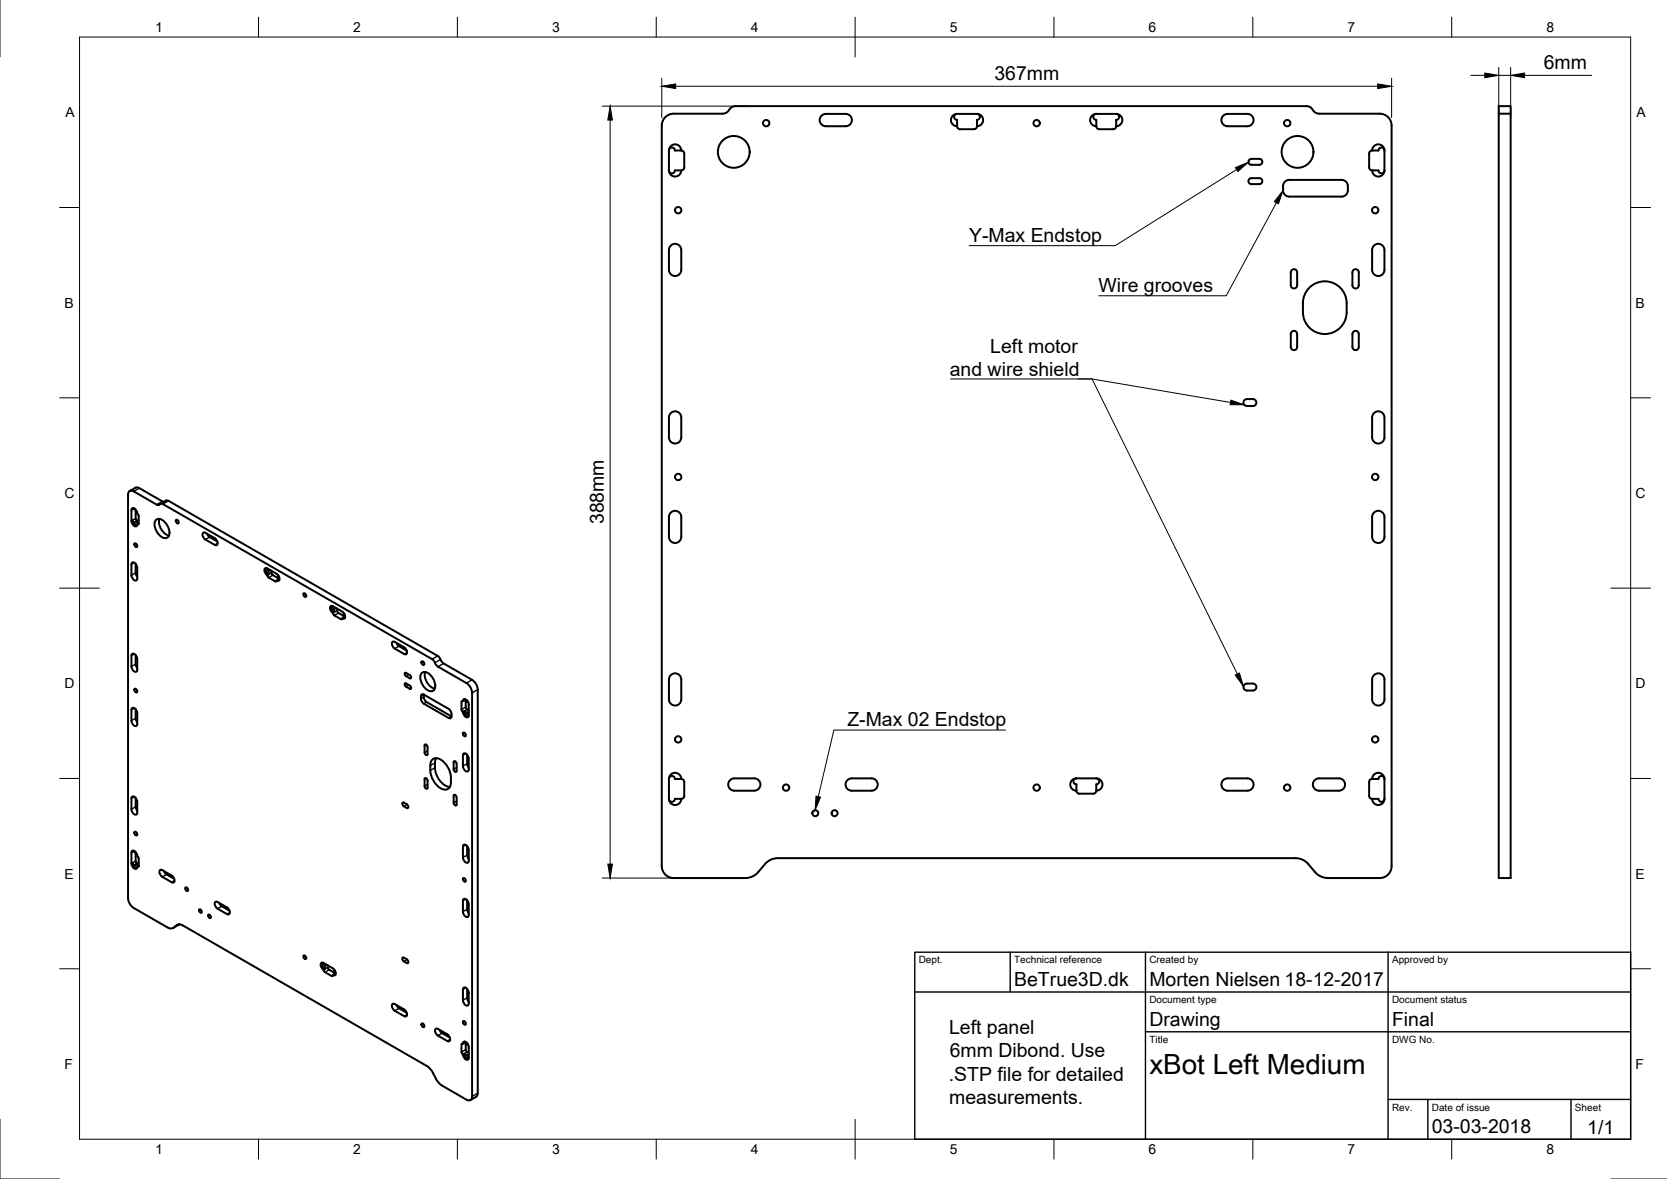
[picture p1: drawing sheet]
<svg xmlns="http://www.w3.org/2000/svg" width="420mm" height="297mm" viewBox="0 0 420 297" stroke-linecap="round" stroke-linejoin="round" font-family="sans-serif">
<!-- layer: Visible -->
<g fill="none" stroke="#000" stroke-width=".5">
<path d="M168.6 37.9v5M168.6 37.9a1.55 1.55 0 0 1 1.6-1.5 1.55 1.55 0 0 1 1.5 1.5M168.6 37.9a.75 .75 0 0 1 .8-.7 .75 .75 0 0 1 .7 .7h1.6M171.7 37.9a.75 .75 0 0 1 .8 .8v3.5a.75 .75 0 0 1-.8 .7M207.2 29l.9-.3h5.1a1.55 1.55 0 0 1 1.5 1.5 1.55 1.55 0 0 1-1.5 1.6h-5.1a1.55 1.55 0 0 1-1.4-1.1 1.55 1.55 0 0 1 .5-1.7zM241.2 28.7h5M241.2 28.7a1.55 1.55 0 0 0-1.5 1.5 1.55 1.55 0 0 0 1.5 1.6M241.2 28.7a.75 .75 0 0 0-.7 .7 .75 .75 0 0 0 .7 .8v1.6M241.2 31.8a.75 .75 0 0 0 .8 .8h3.5a.75 .75 0 0 0 .7-.8M246.2 28.7a1.55 1.55 0 0 1 1.6 1.5 1.55 1.55 0 0 1-1.6 1.6M246.2 28.7a.75 .75 0 0 1 .8 .7 .75 .75 0 0 1-.8 .8v1.6M276.3 28.7h5"/>
<path d="M276.3 28.7a1.55 1.55 0 0 0-1.5 1.5 1.55 1.55 0 0 0 1.5 1.6M276.3 28.7a.75 .75 0 0 0-.7 .7 .75 .75 0 0 0 .7 .8v1.6M276.3 31.8a.75 .75 0 0 0 .8 .8h3.5a.75 .75 0 0 0 .7-.8M281.3 28.7a1.55 1.55 0 0 1 1.6 1.5 1.55 1.55 0 0 1-1.6 1.6M281.3 28.7a.75 .75 0 0 1 .8 .7 .75 .75 0 0 1-.8 .8v1.6M308.5 29l.9-.3h5a1.55 1.55 0 0 1 1.6 1.5 1.55 1.55 0 0 1-1.6 1.6h-5a1.55 1.55 0 0 1-1.5-1.1 1.55 1.55 0 0 1 .6-1.7zM345.8 37.9a.75 .75 0 0 0-.7 .8v3.5a.75 .75 0 0 0 .7 .7M345.8 37.9a1.55 1.55 0 0 1 1.6-1.5 1.55 1.55 0 0 1 1.5 1.5M348.9 37.9a.75 .75 0 0 0-.7-.7 .75 .75 0 0 0-.8 .7h-1.6M348.9 37.9v5M377.7 26.7h3.1v194.5h-3.1zM377.7 28.6h3.1"/>
<path d="M168.6 42.9a.75 .75 0 0 0 .8 .8 .75 .75 0 0 0 .7-.8h1.6M168.6 42.9a1.55 1.55 0 0 0 1.6 1.6 1.55 1.55 0 0 0 1.5-1.6M314.9 40.2l.5-.2h2a.75 .75 0 0 1 .8 .8 .75 .75 0 0 1-.8 .7h-2a.75 .75 0 0 1-.7-.4 .75 .75 0 0 1 .2-.9zM314.9 45.1l.5-.2h2a.75 .75 0 0 1 .8 .7 .75 .75 0 0 1-.8 .8h-2a.75 .75 0 0 1-.7-.5 .75 .75 0 0 1 .2-.8zM324 45.6l.9-.3h13.3a1.55 1.55 0 0 1 1.5 1.6 2.08 2.08 0 0 1-1 2.6h-13.8a1.55 1.55 0 0 1-1.5-1.5 2.22 2.22 0 0 1 .6-2.4zM345.8 42.9a1.55 1.55 0 0 0 1.6 1.6 1.55 1.55 0 0 0 1.5-1.6M348.9 42.9a.75 .75 0 0 1-.7 .8 .75 .75 0 0 1-.8-.8h-1.6M169.2 61.7a1.55 1.55 0 0 1 1.7-.1 1.55 1.55 0 0 1 .8 1.4v5a1.55 1.55 0 0 1-1.5 1.5 1.55 1.55 0 0 1-1.6-1.5v-5l.1-.5zM325.6 68.1a.8 .8 0 0 1 .8-.2 .8 .8 0 0 1 .5 .7v3.3a.8 .8 0 0 1-.8 .8 .8 .8 0 0 1-.8-.8v-3.3zM330 72.5a5.5 5.5 0 0 1 6-1.2 5.5 5.5 0 0 1 3.4 5.1 7.7 7.7 0 0 1-1 5.5 5.5 5.5 0 0 1-6.2 2 5.5 5.5 0 0 1-3.8-5.3 7.7 7.7 0 0 1 1.1-5.5zM341.1 68.1a.8 .8 0 0 1 .9-.2 .8 .8 0 0 1 .5 .7v3.3a.8 .8 0 0 1-.8 .8 .8 .8 0 0 1-.8-.8v-3.3zM346.1 62.1a1.55 1.55 0 0 1 1.8-.6 1.55 1.55 0 0 1 1 1.5v5a1.55 1.55 0 0 1-1.5 1.5 1.55 1.55 0 0 1-1.6-1.5v-5z"/>
<path d="M325.6 83.6a.8 .8 0 0 1 .8-.2 .8 .8 0 0 1 .5 .8v3.2a.8 .8 0 0 1-.8 .8 .8 .8 0 0 1-.8-.8v-3.2zM341.1 83.6a.8 .8 0 0 1 .9-.2 .8 .8 0 0 1 .5 .8v3.2a.8 .8 0 0 1-.8 .8 .8 .8 0 0 1-.8-.8v-3.2zM169.2 103.9a1.55 1.55 0 0 1 1.7-.1 1.55 1.55 0 0 1 .8 1.4v5a1.55 1.55 0 0 1-1.5 1.5 1.55 1.55 0 0 1-1.6-1.5v-5l.1-.5zM313.7 100.8a2.96 2.96 0 0 1 2.4-.2 .88 .88 0 0 1 .5 1 .88 .88 0 0 1-.8 .7h-1.5a.88 .88 0 0 1-.8-.5 .88 .88 0 0 1 .2-1zM346.1 104.3a1.55 1.55 0 0 1 1.8-.6 1.55 1.55 0 0 1 1 1.5v5a1.55 1.55 0 0 1-1.5 1.5 1.55 1.55 0 0 1-1.6-1.5v-5zM32.7 123.7l1.4-.8h.7l6.5 3.5M33.6 128l-.1 .3 .2-.2h.1l.4 .6M33.9 136.9l.5 .2 .2 .7-.6-.2zM34.2 128.7v1.9l.3 .7M34.2 128.7l.3 .2M34.2 131.5l-.2 .2h-.2l-.3-.6 .3 .9 .7 .4M34.9 131.9l-.1 .2h-.2"/>
<path d="M34.9 131.9v-1.9a3.4 3.4 0 0 0-1.3-2l-.4 .2-.1 .3v2.8l.2 .7a.75 .75 0 0 0 1.2 .4l.1-.3M34.9 131.1l-.7 .4 .7 .4M34.9 131.9l-.3 .2M39.2 131.1a1.61 1.61 0 0 1 2.5 .6l.8 1.5a1.62 1.62 0 0 1-.7 2.4 3.5 3.5 0 0 1-2.6-4.5zM40.2 130.7a3.7 3.7 0 0 0 2.4 4.2M40.4 126.9l1.4-.8 .7 .1 67.8 39.1 1.5 1.9 7.2 4.1 1 1 .4 1.4v101.7l-.2 .8-1.6 1M44.4 131l.5 .2 .1 .6-.5-.1zM51.3 134.2h.5l2.3 1.4 .6 .5a.75 .75 0 0 1-.3 1.3l-2.6-1.5-.5-.5a.92 .92 0 0 1 0-1.2zM52.2 134.5l.4 .7 2.2 1.2M168.9 129.3a1.55 1.55 0 0 1 1.7-.5 1.55 1.55 0 0 1 1.1 1.4v5.1a1.55 1.55 0 0 1-1.5 1.5 1.55 1.55 0 0 1-1.6-1.5v-5.1zM346.1 129.3a1.55 1.55 0 0 1 1.8-.5 1.55 1.55 0 0 1 1 1.4v5.1a1.55 1.55 0 0 1-1.5 1.5 1.55 1.55 0 0 1-1.6-1.5v-5.1zM33.3 141.7a1.23 1.23 0 0 1 1.3 1.3v2.8l-.2 .4a1.23 1.23 0 0 1-1.3-1.3v-2.7z"/>
<path d="M34.2 142v2.6l.4 .7M67.1 143.1v.9l.6 .7M67.4 143.2l2.3 1.4 .5 .5a.75 .75 0 0 1-.2 1.3l-.3-.1M67.4 143.2h-.6a1.24 1.24 0 0 0 .6 1.7M67.4 144.9l.3 .6 1.7 1h.2l.1-.2M67.4 143.2l.3 .6M67.7 143.8v.9M67.7 144.7l-.3 .2M68.1 143.6l-.4 .2M68.4 143.8l.2 .9 1.5 1M70.1 146.1l-.4 .2M70.1 145.2h.2"/>
<path d="M70.1 146.1l.3 .1M70.2 145.1l-.1 .1v.9M76.5 149.5l.5 .2 .1 .6-.5-.1zM83.6 152.6v.9l.7 .7M83.9 152.7l2.4 1.4 .5 .5a.75 .75 0 0 1-.2 1.3l-.3-.1M83.9 152.7h-.5a1.24 1.24 0 0 0 .5 1.7M83.9 154.4l.4 .6 1.6 1h.2l.2-.2M83.9 152.7l.4 .7M84.3 153.4v.8M84.3 154.2l-.4 .2M84.6 153.1l-.3 .3M85 153.3l.1 1 1.5 .9"/>
<path d="M86.6 155.6l-.3 .2M86.6 154.7l.2 .1M86.6 155.6l.3 .1M86.8 154.6l-.2 .1v.9M33.3 178.4a1.23 1.23 0 0 1 1.3 1.3v2.7l-.2 .5a1.23 1.23 0 0 1-1.3-1.3v-2.8zM33.3 164.7a1.23 1.23 0 0 1 1.3 1.3v2.8l-.2 .4a1.23 1.23 0 0 1-1.3-1.3v-2.7zM33.9 173.6l.5 .1 .2 .7-.6-.1zM34.2 178.7v2.5l.4 .8M34.2 165v2.6l.4 .7M99.5 161.7h-.5a1.24 1.24 0 0 0 .5 1.7l2.4 1.4h.5a1.24 1.24 0 0 0-.5-1.7l-2.4-1.4M99.9 162l.5 .6 2.1 1.3M102 169.6l.3-.1 1 .6a.42 .42 0 0 1 .3 .4 .42 .42 0 0 1-.3 .4l-1.1-.7z"/>
<path d="M102 172.2h.3l1 .5a.42 .42 0 0 1 .3 .4 .42 .42 0 0 1-.3 .4l-1.1-.7zM103.6 170.7l-.3 .2M103.6 173.3l-.3 .2M106.2 169.7a1.61 1.61 0 0 1 2.4 .5l.9 1.5a1.62 1.62 0 0 1-.7 2.5 3.5 3.5 0 0 1-2.6-4.5zM106.3 166.7l.5 .1 .1 .7-.5-.2zM106.8 175a1.83 1.83 0 0 0 .7 1.9l6.3 3.6M106.8 175l6.5 3.8a1.9 1.9 0 0 1 .5 1.7M106.8 175l-.5-.1-.2 .5a1.83 1.83 0 0 0 .7 1.9l6.3 3.6h.5l.2-.4M107.2 169.3a3.7 3.7 0 0 0 2.4 4.2M116.7 176.6l-.3 .1-.1 .1v2l.4 .6M116.7 179.4l.2 .7a.75 .75 0 0 0 1.2 .4v-.3M116.7 176.6l.2-.4a1.23 1.23 0 0 1 1.2 1.3v2.7"/>
<path d="M117 176.4l.8 .5M117 179.2l.8 .4M117 176.4l-.3 .2M117 179.2l-.3 .2M117 179.2l.4 .9 .7 .4M117.1 176.1l-.1 .3M117.4 176.6v1.8l.7 .6M117.8 179.6l.3 .6M117.9 176.7l-.1 .2M117.9 176.8l-.1 .1M118.1 179.4l-.3 .2M168.9 170.3a1.55 1.55 0 0 1 1.7-.6 1.55 1.55 0 0 1 1.1 1.5v5a1.55 1.55 0 0 1-1.5 1.6 1.55 1.55 0 0 1-1.6-1.6v-5z"/>
<path d="M313.7 172.5a2.96 2.96 0 0 1 2.4-.2 .88 .88 0 0 1 .5 1 .88 .88 0 0 1-.8 .7h-1.5a.88 .88 0 0 1-.8-.6 .88 .88 0 0 1 .2-.9zM346.1 170.3a1.55 1.55 0 0 1 1.8-.6 1.55 1.55 0 0 1 1 1.5v5a1.55 1.55 0 0 1-1.5 1.6 1.55 1.55 0 0 1-1.6-1.6v-5zM107.1 187.6l.5 .2 .2 .4v1.8l-.2 .3-.4-.2-.2-.5zM107.1 196.1l.5 .1 .2 .5v1.8l-.2 .3-.4-.3-.2-.5zM109 191.3a2.33 2.33 0 0 1 3.1 .9 6.1 6.1 0 0 1 1.3 6.1 1.78 1.78 0 0 1-2.9-.1 6 6 0 0 1-1.8-6.5zM109.9 191a5.8 5.8 0 0 0 3.1 7.2l.4 .1M113.8 180.5h.1M114.4 191.8l.5 .2 .2 .5v1.7l-.2 .3-.4-.2-.2-.5zM116.7 184.6l.5 .2 .2 .7-.5-.2zM116.9 189.8a1.23 1.23 0 0 1 1.2 1.3v2.8l-.2 .4a1.23 1.23 0 0 1-1.2-1.3v-2.7zM117.7 190.2l.1 2.5 .3 .7M168.6 196.3v5"/>
<path d="M168.6 196.3a1.55 1.55 0 0 1 1.6-1.6 1.55 1.55 0 0 1 1.5 1.6M168.6 196.3a.75 .75 0 0 1 .8-.8 .75 .75 0 0 1 .7 .8h1.6M171.7 196.3a.75 .75 0 0 1 .8 .7v3.5a.75 .75 0 0 1-.8 .8M184.2 196.4l.9-.3h5a1.55 1.55 0 0 1 1.6 1.6 1.55 1.55 0 0 1-1.6 1.5h-5a1.55 1.55 0 0 1-1.5-1.1 1.55 1.55 0 0 1 .6-1.7zM213.7 196.4l1-.3h5a1.55 1.55 0 0 1 1.5 1.6 1.55 1.55 0 0 1-1.5 1.5h-5a1.55 1.55 0 0 1-1.5-1.1 1.55 1.55 0 0 1 .5-1.7zM271.3 196.1h5M271.3 196.1a1.55 1.55 0 0 0-1.6 1.6 1.55 1.55 0 0 0 1.6 1.5M271.3 196.1a.75 .75 0 0 0-.7 .8 .75 .75 0 0 0 .7 .7v1.6M271.3 199.2a.75 .75 0 0 0 .8 .8h3.5a.75 .75 0 0 0 .7-.8M276.3 196.1a1.55 1.55 0 0 1 1.6 1.6 1.55 1.55 0 0 1-1.6 1.5M276.3 196.1a.75 .75 0 0 1 .8 .8 .75 .75 0 0 1-.8 .7v1.6M308.5 196.4l.9-.3h5a1.55 1.55 0 0 1 1.6 1.6 1.55 1.55 0 0 1-1.6 1.5h-5a1.55 1.55 0 0 1-1.5-1.1 1.55 1.55 0 0 1 .6-1.7z"/>
<path d="M331.2 196.7l.8-.5 .5-.1h5a1.55 1.55 0 0 1 1.5 1.6 1.55 1.55 0 0 1-1.5 1.5h-5a1.55 1.55 0 0 1-1.4-.8 1.55 1.55 0 0 1 .1-1.7zM345.8 196.3a.75 .75 0 0 0-.7 .7v3.5a.75 .75 0 0 0 .7 .8M345.8 196.3a1.55 1.55 0 0 1 1.6-1.6 1.55 1.55 0 0 1 1.5 1.6M348.9 196.3a.75 .75 0 0 0-.7-.8 .75 .75 0 0 0-.8 .8h-1.6M348.9 196.3v5M33.1 201.2l.2-.5a1.23 1.23 0 0 1 1.3 1.3v2.7l-.2 .5a1.23 1.23 0 0 1-1.3-1.3v-2.7M33.6 214.3l-.1 .3 .2-.2h.1l.4 .6M33.9 209.6l.5 .2 .2 .6-.6-.1zM34.2 201v2.5l.4 .8M34.2 215v1.9l.3 .7M34.2 215l.3 .2M34.2 217.8l-.2 .2h-.2l-.3-.6 .3 .9 .7 .4"/>
<path d="M34.9 218.2l-.1 .2h-.2M34.9 218.2v-1.9a3.4 3.4 0 0 0-1.3-2l-.4 .2-.1 .3v2.8l.2 .7a.75 .75 0 0 0 1.2 .4l.1-.3M34.9 217.4l-.7 .4 .7 .4M34.9 218.2l-.3 .2M41.3 219.5l.5 .6 2.1 1.3M101.4 202.2h.4l.9 .6 .2 .7-.4 .1-.9-.6zM114.4 200.3l.5 .1 .2 .5v1.8l-.2 .3-.4-.2-.2-.5zM116.9 212.8a1.23 1.23 0 0 1 1.2 1.3v2.8l-.2 .4a1.23 1.23 0 0 1-1.2-1.3v-2.7zM117.7 213.2l.1 2.5 .3 .7M168.6 201.3a.75 .75 0 0 0 .8 .7 .75 .75 0 0 0 .7-.7h1.6M168.6 201.3a1.55 1.55 0 0 0 1.6 1.5 1.55 1.55 0 0 0 1.5-1.5M192.8 217.7l1.4-1.1 1.8-.4h130.5l1.8 .4a8 8 0 0 1 3.1 3.1l1 .8 1.7 .7h13.6a3 3 0 0 0 3-3v-186.5a3 3 0 0 0-3-3.1h-15.2l-1.1-.3-1-1.2-1.1-.4h-143.9l-1.1 .4-1.1 1.2-.7 .3h-12.7a3 3 0 0 0-3 3.1v186.5a3 3 0 0 0 3 3h18.1l1.8-.4a8 8 0 0 0 3.1-3.1"/>
<path d="M345.8 201.3a1.55 1.55 0 0 0 1.6 1.5 1.55 1.55 0 0 0 1.5-1.5M348.9 201.3a.75 .75 0 0 1-.7 .7 .75 .75 0 0 1-.8-.7h-1.6M43.3 222.3h.5a1.24 1.24 0 0 0-.5-1.7l-2.4-1.4h-.5a1.24 1.24 0 0 0 .5 1.7l2.4 1.4M45.2 232.9l-1.6 .9M45.2 232.9h.1M46.7 223.6l.5 .2 .2 .6-.5-.1zM50.2 229.2l.5 .1 .1 .6-.5-.1zM52.5 230.5l.5 .1 .1 .6-.5-.1zM54.3 227.2h.5l2.4 1.4 .5 .6a.75 .75 0 0 1-.2 1.2l-2.7-1.5-.5-.5a.92 .92 0 0 1 0-1.2zM55.2 227.5l.5 .7 2.2 1.3M116.7 221.3l.5 .1 .2 .7-.5-.2zM116.9 226.5a1.23 1.23 0 0 1 1.2 1.3v2.7l-.2 .5a1.23 1.23 0 0 1-1.2-1.3v-2.7z"/>
<path d="M117.7 226.8l.1 2.5 .3 .8M76.5 240.8l.5 .1 .1 .7-.5-.2zM81.2 242.5l.1 .9 .6 .7M81.5 242.6l2.4 1.4 .5 .5a.75 .75 0 0 1-.2 1.3l-.3-.1M81.5 242.6h-.5a1.24 1.24 0 0 0 .5 1.7M81.5 244.3l.4 .6 1.7 1h.1l.2-.2M81.5 242.6l.4 .6M81.9 243.2v.9M81.9 244.1l-.4 .2M82.3 243l-.4 .2M82.6 243.2l.2 1 1.5 .9M84.3 244.6v.9"/>
<path d="M84.3 245.5l-.4 .2M84.3 244.6h.2M84.3 245.5l.3 .1M84.4 244.5l-.1 .1M99 252.9l.5 .1 2.4 1.3 .5 .6a.75 .75 0 0 1-.3 1.2l-2.6-1.4-.5-.6a.92 .92 0 0 1 0-1.2zM99.9 253.2l.5 .7 2.1 1.3M101.4 241.3h.4l.9 .6 .2 .7h-.4l-.9-.6zM106.3 257.9l.5 .1 .1 .7-.5-.1zM109.9 259.2h.5l2.3 1.4 .5 .5a.75 .75 0 0 1-.2 1.3l-2.6-1.5-.5-.5a.92 .92 0 0 1 0-1.2zM110.8 259.5l.4 .7 2.2 1.2M116.7 257.3l.5 .1 .2 .7-.5-.1zM116.9 248.8a1.23 1.23 0 0 1 1.2 1.3v2.8l-.2 .4a1.23 1.23 0 0 1-1.2-1.3v-2.7z"/>
<path d="M117.7 249.1l.1 2.5 .3 .8M109.9 271.8l1.2 1.5 6.5 3.8a.87 .87 0 0 0 1 0 .87 .87 0 0 0 .4-.9v-101.6l-.4-1.4-1-1.1-7.2-4.1-1.5-1.9-67.9-39.1a.68 .68 0 0 0-.9 .2l-.6-.1-5.8-3.3a.87 .87 0 0 0-1-.1 .87 .87 0 0 0-.4 .9v101.7l.2 .9 .8 1.3 8.9 5.2a1.34 1.34 0 0 0 1.5 0l.8-.6a1.34 1.34 0 0 1 1.6 0l61.5 35.5 1.3 1.2 1 2M116.7 262.9l-.3 .1-.1 .1v2l.4 .6M116.7 265.7l.2 .7a.75 .75 0 0 0 1.2 .4v-.3M116.7 262.9l.2-.4a1.23 1.23 0 0 1 1.2 1.3v2.7M117 262.7l.8 .5M117 265.5l.8 .4M117 262.7l-.3 .2M117 265.5l-.3 .2M117 265.5l.4 .9 .7 .4M117.1 262.4l-.1 .3M117.4 262.9v1.8l.7 .6"/>
<path d="M117.8 265.9l.3 .6M117.9 263l-.1 .2M117.9 263.1l-.1 .1M118.1 265.7l-.3 .2"/>
<circle cx="184.9" cy="38.3" r="4"/>
<circle cx="193.1" cy="31" r=".8"/>
<circle cx="261.3" cy="31" r=".8"/>
<circle cx="324.4" cy="31" r=".8"/>
<circle cx="327" cy="38.3" r="4"/>
<circle cx="170.9" cy="53" r=".8"/>
<circle cx="346.6" cy="53" r=".8"/>
<circle cx="170.9" cy="120.2" r=".8"/>
<circle cx="346.6" cy="120.2" r=".8"/>
<circle cx="170.9" cy="186.3" r=".8"/>
<circle cx="198.1" cy="198.4" r=".8"/>
<circle cx="261.3" cy="198.4" r=".8"/>
<circle cx="324.4" cy="198.4" r=".8"/>
<circle cx="346.6" cy="186.3" r=".8"/>
<circle cx="205.5" cy="204.9" r=".75"/>
<circle cx="210.4" cy="204.9" r=".75"/>
</g>
<!-- layer: Visible Narrow -->
<g fill="none" stroke="#000" stroke-width=".35">
<path d="M33.8 128.1l-.7 .4M34.2 130.6l-1.1 .7M35.1 123l-1.4 .8M40.9 126.3l-1.4 .8M42.5 126.2l-1.5 .8M52.8 135.3l-1 .6M54.9 136.9l-.8 .4M33.9 141.8l-.8 .4M34.2 144.3l-1.1 .6M68.4 144.3l-.7 .4M68.8 144.9l-1.1 .6M69.7 146.3l-.3 .2"/>
<path d="M85 153.8l-.7 .4M85.3 154.4l-1 .6M86.3 155.8l-.4 .2M33.9 178.4l-.8 .4M33.9 164.8l-.8 .4M34.2 167.3l-1.1 .6M100.6 162.8l-1.1 .6M102.6 164.4l-.7 .4M103 169.9l-.7 .4M103 172.6l-.7 .4M106.8 175.6l-.7 .4M106.8 175l-.7 .4"/>
<path d="M107.5 176.9l-.7 .4M110.3 165.3l-1.4 .8M111 166.1l-1.4 .9M111.8 167.2l-1.4 .8M117 176.4l-.7 .4M117.4 178.1l-1.1 .7M117.7 178.8l-.7 .4M119 171.3l-1.4 .8M120.4 173.7l-1.4 .9M34.2 181l-1.1 .6M107.4 196.1l-.4 .2M107.4 187.6l-.4 .2"/>
<path d="M107.8 197.6l-.8 .4M107.8 189.1l-.8 .5M109.6 192.2l-1.1 .7M109.6 193.4l-1.1 .7M113.8 180.5l-.7 .4M114.7 191.8l-.4 .2M115.1 193.4l-.8 .4M117.4 189.9l-.7 .4M117.7 192.4l-1 .6M33.8 214.4l-.7 .4M33.9 200.7l-.8 .5M34.2 216.9l-1.1 .7"/>
<path d="M34.2 203.3l-1.1 .6M102.6 202.7l-.8 .5M102.9 203.3l-.4 .3M114.7 200.3l-.4 .2M115.1 201.8l-.8 .5M117.4 212.9l-.7 .4M117.7 215.4l-1 .6M42 220.3l-1.1 .6M44 221.8l-.7 .5M44.8 232.9l-.3 .2M45.2 232.9l-1.5 .8M55.9 228.3l-1.1 .6"/>
<path d="M57.9 229.9l-.7 .4M117.4 226.5l-.7 .5M117.7 229.1l-1 .6M82.6 243.7l-.7 .4M83 244.3l-1.1 .6M83.9 245.7l-.3 .2M100.6 254l-1.1 .7M102.6 255.6l-.7 .4M102.6 241.8l-.8 .4M102.9 242.4l-.4 .2M117.4 248.9l-.7 .4M117.7 251.4l-1 .6"/>
<path d="M111.4 260.3l-1 .6M113.5 261.9l-.8 .4M117 262.7l-.7 .4M117.4 264.4l-1.1 .7M117.7 265.1l-.7 .4M120.4 275.4l-1.4 .8"/>
</g>
<!-- layer: Border -->
<g fill="none" stroke="#000" stroke-width=".25">
<path d="M0 -.1v14.5M20 9.3h391v277.7h-391zM65.2 4.3v5M115.3 4.3v5M165.4 4.3v5M215.5 4.3v10.1M265.6 4.3v5M315.8 4.3v5M365.9 4.3v5M15 52.3h5M411 52.3h5M15 100.2h5"/>
<path d="M411 100.2h5M15 148.2h10.1M406 148.2h10M15 196.1h5M411 196.1h5M15 244.1h5M411 244.1h5M0 282v15h15M65.2 287v5M115.3 287v5M165.4 287v5M215.5 282v10"/>
<path d="M265.6 287v5M315.8 287v5M365.9 287v5M406 297h14.2"/>
</g>
<!-- layer: TitleBlock -->
<path d="M230.6 239.9h180.4v47.1h-180.4zM254.6 239.9v10M288.7 239.9v47.1M349.9 239.9v47.1M230.6 249.9h180.4M288.7 259.9h122.3M349.9 277h61.1M359.9 277v10M396 277v10" fill="none" stroke="#000" stroke-width=".35"/>
<!-- layer: Dimensions -->
<path d="M166.8 19.7v9.9M350.7 19.7v9.9M370.7 19h3.5M377.7 17v12.6M377.7 19h3.1M380.8 17v12.6M384.3 19h16.9M151.8 26.7h36.4M153.8 30.2v187.5M170.3 21.7h176.9M151.8 221.2h19.8" fill="none" stroke="#000" stroke-width=".25"/>
<path d="M374.2 18.4l3.5 .6-3.5 .6zM380.8 19l3.5-.6v1.2zM153.8 26.7l.6 3.5h-1.2zM166.8 21.7l3.5-.6v1.2zM347.2 21.1l3.5 .6-3.5 .6zM153.2 217.7h1.2l-.6 3.5z" fill="#000" stroke="#000" stroke-width=".25"/>
<!-- layer: Annotations -->
<path d="M311.4 42.2l3.3-1.3-2.7 2.3zM323.4 48l-1.2 3.3-1-.5zM310.2 100.8l3.4 1.2h-3.6zM311.3 170.1l1.1-.5 1 3.4zM205.7 200.6l1.1 .2-1.4 3.3z" fill="#000" stroke="#000" stroke-width=".25"/>
<path d="M311.7 42.7l-30.6 19.2h-36.8M321.7 51.1l-12.6 23.4h-32.2M239.6 95.5h35.6l34.9 5.9M271.7 95.5h3.5l36.7 74.3M253.4 183.9h-43.2l-4 16.8" fill="none" stroke="#000" stroke-width=".25"/>
<text font-size="7" x="289.7" y="270.5">xBot Left Medium</text>
<g font-size="4.9">
<text x="389.1" y="17.4">6mm</text>
<text x="250.7" y="20.2">367mm</text>
<text x="244.3" y="60.9">Y-Max Endstop</text>
<text x="276.9" y="73.5">Wire grooves</text>
<text x="249.6" y="88.9">Left motor</text>
<text x="239.4" y="94.8">and wire shield</text>
<text x="152.2" y="132.1" transform="rotate(-90 152.2 132.1)">388mm</text>
<text x="213.6" y="183">Z-Max 02 Endstop</text>
<text x="255.6" y="248.4">BeTrue3D.dk</text>
<text x="289.7" y="248.4">Morten Nielsen 18-12-2017</text>
<text x="239.2" y="260.6">Left panel</text>
<text x="289.7" y="258.4">Drawing</text>
<text x="350.9" y="258.4">Final</text>
<text x="239.4" y="266.4">6mm Dibond. Use</text>
<text x="239.1" y="272.3">.STP file for detailed</text>
<text x="239.3" y="278.2">measurements.</text>
<text x="360.9" y="285.5">03-03-2018</text>
<text x="400.1" y="285.6">1/1</text>
</g>
<g font-size="3.5">
<text x="39.1" y="8.1">1</text>
<text x="89" y="8.1">2</text>
<text x="139.1" y="8.1">3</text>
<text x="189.2" y="8.1">4</text>
<text x="239.4" y="8.1">5</text>
<text x="289.5" y="8.1">6</text>
<text x="339.6" y="8.1">7</text>
<text x="389.8" y="8.1">8</text>
<text x="16.5" y="29.6">A</text>
<text x="412.4" y="29.6">A</text>
<text x="16.2" y="77.5">B</text>
<text x="412.2" y="77.5">B</text>
<text x="16.3" y="125.5">C</text>
<text x="412.3" y="125.5">C</text>
<text x="16.2" y="173.4">D</text>
<text x="412.2" y="173.4">D</text>
<text x="16.3" y="221.4">E</text>
<text x="412.3" y="221.4">E</text>
<text x="16.3" y="269.3">F</text>
<text x="412.3" y="269.3">F</text>
<text x="39.1" y="290.8">1</text>
<text x="89" y="290.8">2</text>
<text x="139.1" y="290.8">3</text>
<text x="189.2" y="290.8">4</text>
<text x="239.4" y="290.8">5</text>
<text x="289.5" y="290.8">6</text>
<text x="339.6" y="290.8">7</text>
<text x="389.8" y="290.8">8</text>
</g>
<g font-size="2.5">
<text x="231.6" y="242.7">Dept.</text>
<text x="255.6" y="242.7">Technical reference</text>
<text x="289.7" y="242.7">Created by</text>
<text x="350.9" y="242.7">Approved by</text>
<text x="289.7" y="252.7">Document type</text>
<text x="350.9" y="252.7">Document status</text>
<text x="289.7" y="262.8">Title</text>
<text x="350.9" y="262.8">DWG No.</text>
<text x="350.9" y="279.8">Rev.</text>
<text x="360.9" y="279.8">Date of issue</text>
<text x="397" y="279.8">Sheet</text>
</g>
</svg>
